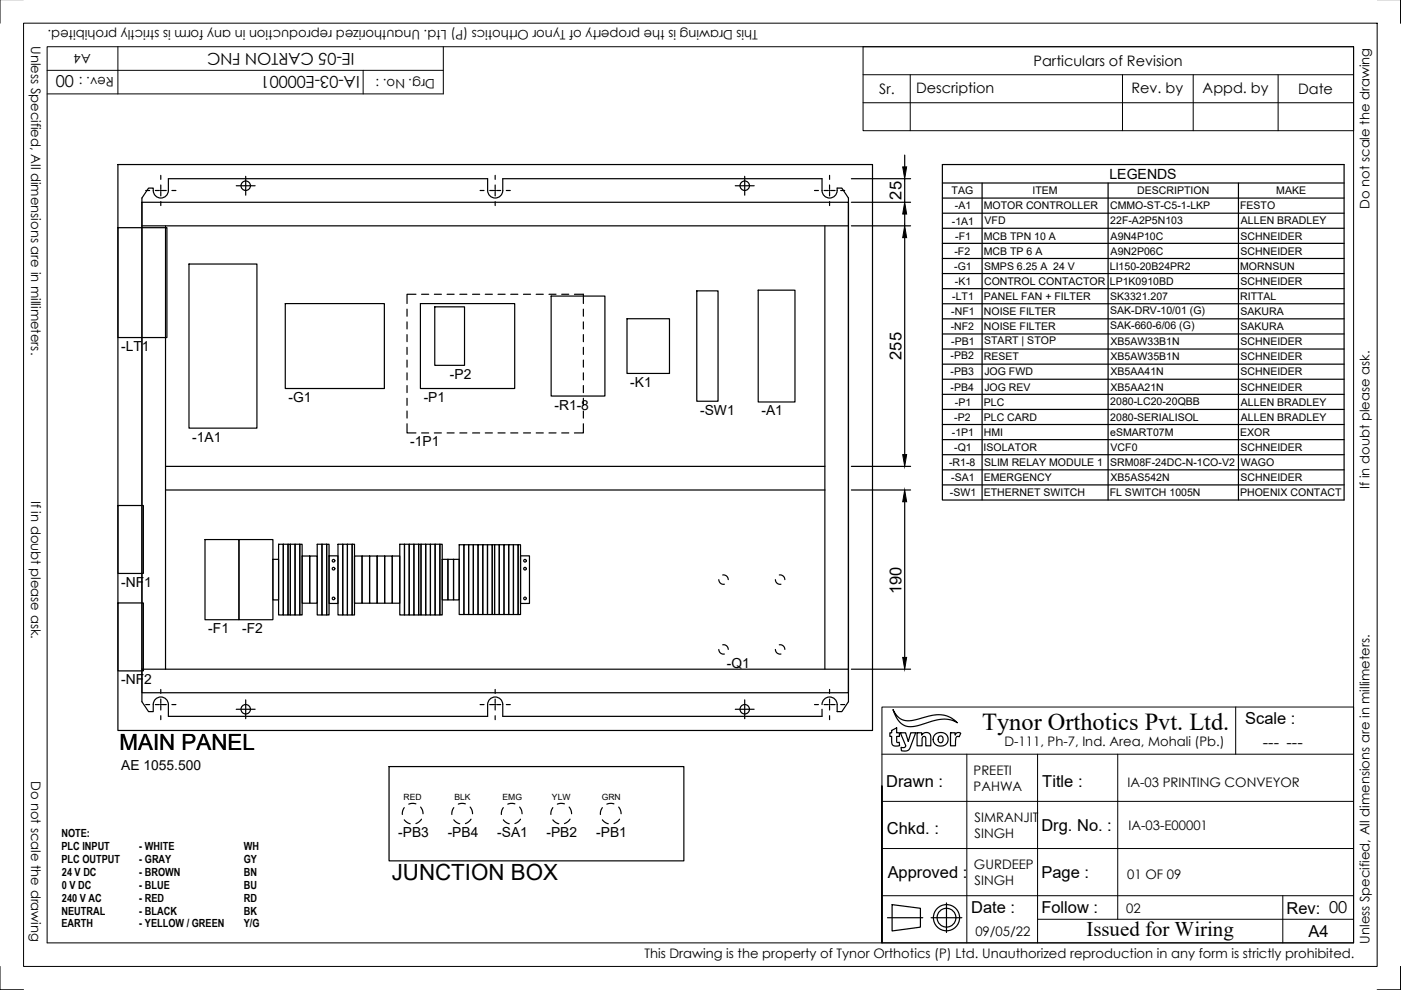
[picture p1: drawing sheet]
<svg xmlns="http://www.w3.org/2000/svg" width="297mm" height="210mm" viewBox="0 0 297 210" stroke-linecap="round" stroke-linejoin="round" font-family="sans-serif">
<!-- layer: 0 -->
<g fill="none" stroke="#000" stroke-width=".25">
<path d="M25 34.9h160v120h-160zM25 48.3h10.4v23.3h-10.4zM30.1 42.9h149.8v104h-149.8zM30.1 47.9h149.8M35.1 47.9v94M40.1 56h14.4v34.8h-14.4zM174.9 47.9v94M60.5 64.4h21v18h-21zM89.1 64.4h20v18h-20zM92.2 65.1h6.3v12.4h-6.3zM116.9 62.8h11.3v21.2h-11.3zM132.9 67.6h9v11.6h-9z"/>
<path d="M147.7 61.7h4.5v23.4h-4.5zM160.8 61.5h7.8v23.7h-7.8zM35.1 98.9h139.8M25 107.2h5.4v14.4h-5.4zM35.1 103.9h139.8M43.5 114.4h7.2v17h-7.2zM50.7 114.4h7.2v17h-7.2zM57.9 118.6h1.2v8.6h-1.2zM59.1 115.4h1v15h-1zM60.1 115.4h1v15h-1zM61.1 115.4h.5v15h-.5zM61.6 115.4h1v15h-1z"/>
<path d="M62.6 115.4h1v15h-1zM63.6 115.4h.5v15h-.5zM64.1 117.9h1.6v10h-1.6zM65.7 117.9h1.6v10h-1.6zM67.3 115.4h1v15h-1zM68.3 115.4h1v15h-1zM69.3 115.4h.5v15h-.5zM69.8 117.8h1.9v10.1h-1.9zM71.7 115.4h1v15h-1zM72.7 115.4h1v15h-1zM73.7 115.4h1v15h-1zM74.7 115.4h.5v15h-.5z"/>
<path d="M75.2 117.9h1.6v10h-1.6zM76.8 117.9h1.6v10h-1.6zM78.4 117.9h1.6v10h-1.6zM80 117.9h1.6v10h-1.6zM81.6 117.9h1.6v10h-1.6zM83.2 117.9h1.6v10h-1.6zM84.8 115.4h1v15h-1zM85.8 115.4h1v15h-1zM86.8 115.4h1v15h-1zM87.8 115.4h1v15h-1zM88.8 115.4h.5v15h-.5zM89.3 115.4h1v15h-1z"/>
<path d="M90.3 115.4h1v15h-1zM91.3 115.4h1v15h-1zM92.3 115.4h1v15h-1zM93.3 115.4h.5v15h-.5zM93.8 118.6h1.2v8.6h-1.2zM95 118.6h1.2v8.6h-1.2zM96.2 118.6h1.2v8.6h-1.2zM97.4 115.5h1v14.8h-1zM98.4 115.5h1v14.8h-1zM99.4 115.5h1v14.8h-1zM100.4 115.5h1v14.8h-1zM101.4 115.5h1v14.8h-1z"/>
<path d="M102.4 115.5h1v14.8h-1zM103.4 115.5h1v14.8h-1zM104.4 115.5h.5v14.8h-.5zM104.9 115.5h1v14.8h-1zM105.9 115.5h1v14.8h-1zM106.9 115.5h1v14.8h-1zM107.9 115.5h1v14.8h-1zM108.9 115.5h1v14.8h-1zM109.9 115.5h.5v14.8h-.5zM110.4 117.8h1.9v10.1h-1.9zM25 127.8h5.4v14.4h-5.4zM30.1 141.9h149.8"/>
<path d="M174.3 149.4a1.6 1.6 0 0 1 1.6-1.6 1.6 1.6 0 0 1 1.6 1.6v1.5h1l1.4-2.1v-106.8l-1.4-2.1h-1a1.64 1.64 0 0 1-1.3 2.1 1.64 1.64 0 0 1-1.9-1.6v-2.5h-67.7v2.5a1.6 1.6 0 0 1-1.6 1.6 1.6 1.6 0 0 1-1.6-1.6v-2.5h-67.7v2.5a1.64 1.64 0 0 1-1.9 1.6 1.64 1.64 0 0 1-1.3-2.1h-1l-1.4 2.1v106.8l1.4 2.1h1a2.8 2.8 0 0 1 .5-2.7 1.6 1.6 0 0 1 1.7-.3 1.6 1.6 0 0 1 1 1.5v2.5h67.7v-2.5a1.6 1.6 0 0 1 1.6-1.6 1.6 1.6 0 0 1 1.6 1.6v2.5h67.7v-1.5M189.1 154.9l1-.6v.8a.17 .17 0 0 0 0 .2 .17 .17 0 0 0 .2 .1h.4v.7h-.4a.19 .19 0 0 0-.2 .1 .19 .19 0 0 0 0 .2v.9l.2 .1a.22 .22 0 0 1 .3 0 .22 .22 0 0 1 .1 .3v.3a1.05 1.05 0 0 1-1.3 .1 1.05 1.05 0 0 1-.3-1.3l-.1-.7a.23 .23 0 0 1-.3 0 .23 .23 0 0 1 0-.3l.1-.4a.29 .29 0 0 0 .3-.2 .29 .29 0 0 0 0-.3zM189.4 150.5a3.6 3.6 0 0 0 4.8 2.1l.6-.2a9.4 9.4 0 0 1 5.8-.6l1.3 .6 1.1 .8a6.8 6.8 0 0 0-6.3 0l-2.2 .7a3.7 3.7 0 0 1-4.9-2.8zM190.9 155.4h.1M190.9 155.4h1.1l.6 1.8 .5-1.8h1l-1.1 2.9a1.27 1.27 0 0 1-1.9 .8v-.6a.6 .6 0 0 0 .9-.4zM194.4 155.4h.1M194.4 155.4h.7a.23 .23 0 0 1 .3-.1 .23 .23 0 0 1 0 .4v.1l.6-.4 .5-.1a1.21 1.21 0 0 1 .8 1.6v.9a.22 .22 0 0 1 0 .3 .22 .22 0 0 1-.3 0h-.4a.26 .26 0 0 1-.4 0 .26 .26 0 0 1 .1-.4v-1.1a.44 .44 0 0 0-.6-.4 .44 .44 0 0 0-.2 .6v1.3h-1.1zM198.3 155.7l1-.4a1.49 1.49 0 0 1 1.7 1.7 1.49 1.49 0 0 1-2.2 1.1l-.4-.2a1.48 1.48 0 0 1-.1-2.2zM199.1 156.2a.59 .59 0 0 1 .7 0 .59 .59 0 0 1 .1 .8 .55 .55 0 0 1-.7 .4 .55 .55 0 0 1-.3-.7zM201.5 155.4h.1M201.5 155.4h1v.4l.3-.4 .4-.1a.31 .31 0 0 1 .4 .1 .31 .31 0 0 1-.1 .4 .35 .35 0 0 1-.1 .4 .35 .35 0 0 1-.4 0l-.4 .4v1.3a.2 .2 0 0 1 0 .3 .2 .2 0 0 1-.3-.1h-.4a.27 .27 0 0 1-.4 0 .27 .27 0 0 1 0-.4zM82.5 162.5h62.5v20h-62.5z"/>
<path d="M188.2 194.6h7.4M189.1 191.8l6 .8v4l-6 .8zM197.4 194.6h6.5M200.7 191.4v6.3"/>
<circle cx="52.1" cy="39.4" r="1"/>
<circle cx="157.9" cy="39.4" r="1"/>
<circle cx="70.7" cy="118.9" r=".28"/>
<circle cx="111.3" cy="118.9" r=".28"/>
<circle cx="70.7" cy="120.6" r=".28"/>
<circle cx="70.7" cy="126.9" r=".28"/>
<circle cx="111.3" cy="120.6" r=".28"/>
<circle cx="111.3" cy="126.9" r=".28"/>
<circle cx="52.1" cy="150.4" r="1"/>
<circle cx="157.9" cy="150.4" r="1"/>
<circle cx="200.7" cy="194.6" r="2.78"/>
<circle cx="200.7" cy="194.6" r="2"/>
</g>
<!-- layer: Thin -->
<g fill="none" stroke="#000" stroke-width=".21">
<path d="M0 -.1v5M297 -.1v5M5 4.9h287v200h-287zM10 9.9h277v190h-277zM10 14.9h84M25 9.9v10M77 14.9v5M94 9.9v10h-84M187 149.9h100v50h-100zM187 159.9h100M205 159.9v40M220 159.9v40"/>
<path d="M237 159.9v35M262 149.9v10M187 169.9h100M187 179.9h100M187 199.9v-33.3v33.3M187 189.9h100M220 194.9h67M272 189.9v10M0 204.9v5h5h-5M292 209.9h5v-5v5z"/>
</g>
<!-- layer: Text -->
<path d="M183 9.9h104v17.8h-104zM183 15.8h104M193 15.8v11.9M238 15.8v11.9M253 15.8v11.9M271 15.8v11.9M183 21.8h104" fill="none" stroke="#000" stroke-width=".21"/>
<!-- layer: Tags -->
<g fill="none" stroke="#000" stroke-width=".25">
<path d="M199.8 34.9h85.2v71.1h-85.2zM199.8 38.8h85.2M208.2 38.8v67.2M234.9 38.8v67.2M262.6 38.8v67.2M199.8 42h85.2M199.8 45.2h85.2M199.8 48.4h85.2M199.8 51.6h85.2M199.8 54.8h85.2M199.8 58h85.2M199.8 61.2h85.2"/>
<path d="M199.8 64.4h85.2M199.8 67.6h85.2M199.8 70.8h85.2M199.8 74h85.2M199.8 77.2h85.2M199.8 80.4h85.2M199.8 83.6h85.2M199.8 86.8h85.2M199.8 90h85.2M199.8 93.2h85.2M199.8 96.4h85.2M199.8 99.6h85.2"/>
<path d="M199.8 102.8h85.2"/>
</g>
<!-- layer: Dashed -->
<g fill="none" stroke="#000" stroke-width=".25">
<path d="M34.1 37.2v.8M34.1 39.2v.9M50.1 39.4h1.8M52 39.4h.2M52.1 37.4v1.8M52.1 39.3v.2M52.1 39.6v1.8M52.3 39.4h1.8M105 37.2v.8M105 39.2v.9M155.9 39.4h1.8M157.8 39.4h.2"/>
<path d="M157.9 37.4v1.8M157.9 39.3v.2M157.9 39.6v1.8M158.1 39.4h1.8M175.9 37.2v.8M175.9 39.2v.9M30.9 40.4h.8M32.9 40.4h.9M33.9 40.4h.4M34.1 40.2v.3M34.1 40.7v.8M34.1 42.7v.9"/>
<path d="M34.4 40.4h.9M36.4 40.4h.9M101.8 40.4h.8M103.8 40.4h.9M104.8 40.4h.3M105 40.2v.3M105 40.7v.8M105 42.7v.9M105.3 40.4h.9M107.3 40.4h.9M172.7 40.4h.8M174.7 40.4h.9"/>
<path d="M175.7 40.4h.3M175.9 40.2v.3M175.9 40.7v.8M175.9 42.7v.9M176.2 40.4h.8M178.2 40.4h.9M86.3 65.5v1.5M86.3 68.2v1.5M86.3 70.9v1.5M86.3 73.6v1.5M86.3 76.3v1.5M86.3 79.1v1.4"/>
<path d="M88.2 62.4h-1.9v2M89.4 62.4h1.5M92.1 62.4h1.5M94.8 62.4h1.5M97.5 62.4h1.5M100.2 62.4h1.5M102.9 62.4h1.5M105.6 62.4h1.5M108.3 62.4h1.5M111 62.4h1.5M113.7 62.4h1.5M116.4 62.4h1.5"/>
<path d="M119.1 62.4h1.5M121.8 62.4h1.9v2M123.7 65.5v1.5M123.7 68.2v1.5M123.7 70.9v1.5M123.7 73.6v1.5M123.7 76.3v1.5M123.7 79.1v1.4M86.3 89.8v2h1.9M86.3 81.7v1.5M86.3 84.4v1.6M86.3 87.1v1.5"/>
<path d="M89.4 91.8h1.5M92.1 91.8h1.5M94.8 91.8h1.5M97.5 91.8h1.5M100.2 91.8h1.5M102.9 91.8h1.5M105.6 91.8h1.5M108.3 91.8h1.5M111 91.8h1.5M113.7 91.8h1.5M116.4 91.8h1.5M119.1 91.8h1.5"/>
<path d="M123.7 89.8v2h-1.9M123.7 81.7v1.5M123.7 84.4v1.6M123.7 87.1v1.5M152.4 122.9a1 1 0 0 0 1.2 1M152.4 137.7a1 1 0 0 0 1.2 1M153.2 121.9a1 1 0 0 1 1.2 1M153.2 136.7a1 1 0 0 1 1.2 1M164.4 122.9a.98 .98 0 0 0 1.2 1M164.4 137.7a.98 .98 0 0 0 1.2 1M165.2 121.9a1 1 0 0 1 1.2 1M165.2 136.7a1 1 0 0 1 1.2 1"/>
<path d="M30.9 149.4h.8M32.9 149.4h.9M33.9 149.4h.4M34.1 146.2v.8M34.1 148.2v.9M34.1 149.2v.3M34.1 149.7v.8M34.1 151.7v.9M34.4 149.4h.9M36.4 149.4h.9M50.1 150.4h1.8M52 150.4h.2"/>
<path d="M52.1 148.4v1.8M52.1 150.3v.2M52.1 150.6v1.8M52.3 150.4h1.8M101.8 149.4h.8M103.8 149.4h.9M104.8 149.4h.3M105 146.2v.8M105 148.2v.9M105 149.2v.3M105 149.7v.8M105 151.7v.9"/>
<path d="M105.3 149.4h.9M107.3 149.4h.9M155.9 150.4h1.8M157.8 150.4h.2M157.9 148.4v1.8M157.9 150.3v.2M157.9 150.6v1.8M158.1 150.4h1.8M172.7 149.4h.8M174.7 149.4h.9M175.7 149.4h.3M175.9 146.2v.8"/>
<path d="M175.9 148.2v.9M175.9 149.2v.3M175.9 149.7v.8M175.9 151.7v.9M176.2 149.4h.8M178.2 149.4h.9M85.7 171.2l-.3 .7-.1 .8M85.7 173.8l.5 .5 .8 .4M88.2 170.4l-.9-.1-.6 .2M89.2 171.1l.3 .6 .2 .8M89.4 173.7l-.6 .6-.6 .3M96.2 171.2l-.3 .7-.1 .8"/>
<path d="M96.2 173.8l.5 .5 .8 .4M98.7 170.4l-.9-.1-.6 .2M99.7 171.1l.3 .6 .2 .8M99.9 173.7l-.6 .6-.6 .3M106.7 171.2l-.3 .7-.1 .8M106.7 173.8l.5 .5 .8 .4M109.2 170.4l-.9-.1-.6 .2M110.2 171.1l.3 .6 .2 .8M110.4 173.7l-.6 .6-.6 .3M117.2 171.2l-.3 .7-.1 .8M117.2 173.8l.5 .5 .8 .4M119.7 170.4l-.9-.1-.6 .2"/>
<path d="M120.7 171.1l.3 .6 .2 .8M120.9 173.7l-.6 .6-.6 .3M127.7 171.2l-.3 .7-.1 .8M127.7 173.8l.5 .5 .8 .4M130.2 170.4l-.9-.1-.6 .2M131.2 171.1l.3 .6 .2 .8M131.4 173.7l-.6 .6-.6 .3"/>
</g>
<!-- layer: DIM -->
<path d="M180.5 37.9h12.6M191.8 32.9v2.5M191.8 37.9v5M180.5 42.9h12.6M180.5 47.9h12.6M191.8 45.4v2.5M191.8 50.4v46M180.5 98.9h12.6M180.5 103.9h12.6M191.8 106.4v33M180.5 141.9h12.6" fill="none" stroke="#000" stroke-width=".25"/>
<path d="M191.4 35.4h.8l-.4 2.5zM191.8 42.9l.4 2.5h-.8zM191.8 47.9l.4 2.5h-.8zM191.4 96.4h.8l-.4 2.5zM191.8 103.9l.4 2.5h-.8zM191.4 139.4h.8l-.4 2.5z" fill="#000" stroke="#000" stroke-width=".21"/>
<text font-size="5.2" x="208.2" y="154.8">Tynor Orthotics Pvt. Ltd.</text>
<g font-size="4.7">
<text x="25.3" y="159">MAIN PANEL</text>
<text x="83.1" y="186.7">JUNCTION BOX</text>
</g>
<text font-size="4.4" x="230.3" y="198.5">Issued for Wiring</text>
<g font-size="3.5">
<text x="75.2" y="11.2" transform="rotate(-180 75.2 11.2)">IE-05 CARTON FNC</text>
<text x="76.3" y="16.2" transform="rotate(-180 76.3 16.2)">IA-03-E00001</text>
<text x="11.8" y="18.5">00</text>
<text x="191.1" y="42.3" transform="rotate(-90 191.1 42.3)">25</text>
<text x="191.1" y="76.3" transform="rotate(-90 191.1 76.3)">255</text>
<text x="191.1" y="125.9" transform="rotate(-90 191.1 125.9)">190</text>
<text x="264" y="153.5">Scale :</text>
<text x="267.7" y="158.7">--- ---</text>
<text x="187.9" y="166.8">Drawn :</text>
<text x="221" y="166.8">Title :</text>
<text x="188" y="176.8">Chkd. :</text>
<text x="220.8" y="176.1">Drg. No. :</text>
<text x="188.2" y="186.1">Approved :</text>
<text x="220.8" y="186.1">Page :</text>
<text x="205.9" y="193.6">Date :</text>
<text x="220.8" y="193.6">Follow :</text>
<text x="272.8" y="193.8">Rev: 00</text>
<text x="277.4" y="198.7">A4</text>
</g>
<g font-size="3.1">
<text x="219.1" y="14">Particulars of Revision</text>
<text x="186.4" y="19.9">Sr.</text>
<text x="194.2" y="19.7">Description</text>
<text x="239.9" y="19.6">Rev. by</text>
<text x="255" y="19.6">Appd. by</text>
<text x="275.2" y="19.9">Date</text>
</g>
<text font-size="3" x="235.2" y="37.9">LEGENDS</text>
<g font-size="2.9">
<text x="25.7" y="74.4">-LT1</text>
<text x="95.4" y="80.3">-P2</text>
<text x="133.6" y="82">-K1</text>
<text x="61.2" y="85.3">-G1</text>
<text x="89.8" y="85.2">-P1</text>
<text x="117.5" y="86.8">-R1-8</text>
<text x="148.4" y="88">-SW1</text>
<text x="161.4" y="88.1">-A1</text>
<text x="40.8" y="93.6">-1A1</text>
<text x="87" y="94.7">-1P1</text>
<text x="25.7" y="124.4">-NF1</text>
<text x="44.2" y="134.3">-F1</text>
<text x="51.4" y="134.3">-F2</text>
<text x="154.1" y="141.6">-Q1</text>
<text x="25.7" y="145.1">-NF2</text>
<text x="25.7" y="163.3">AE 1055.500</text>
<text x="84.4" y="177.5">-PB3</text>
<text x="94.9" y="177.5">-PB4</text>
<text x="105.4" y="177.6">-SA1</text>
<text x="115.9" y="177.5">-PB2</text>
<text x="126.4" y="177.5">-PB1</text>
</g>
<g font-size="2.8">
<text x="6.6" y="9.7" transform="rotate(90 6.6 9.7)">Unless Specified, All dimensions are in millimeters.</text>
<text x="19.3" y="11.4" transform="rotate(-180 19.3 11.4)">A4</text>
<text x="160.7" y="6.5" transform="rotate(-180 160.7 6.5)">This Drawing is the property of Tynor Orthotics (P) Ltd. Unauthorized reproduction in any form is strictly prohibited.</text>
<text x="24.2" y="16.4" transform="rotate(-180 24.2 16.4)">Rev. :</text>
<text x="92.2" y="16.7" transform="rotate(-180 92.2 16.7)">Drg. No. :</text>
<text x="290.4" y="44.3" transform="rotate(-90 290.4 44.3)">Do not scale the drawing</text>
<text x="6.6" y="106.2" transform="rotate(90 6.6 106.2)">If in doubt please ask.</text>
<text x="290.4" y="103.7" transform="rotate(-90 290.4 103.7)">If in doubt please ask.</text>
<text x="213" y="158.2">D-111, Ph-7, Ind. Area, Mohali (Pb.)</text>
<text x="6.6" y="165.6" transform="rotate(90 6.6 165.6)">Do not scale the drawing</text>
<text x="206.4" y="164.3">PREETI</text>
<text x="206.4" y="167.6">PAHWA</text>
<text x="239.1" y="166.8">IA-03 PRINTING CONVEYOR</text>
<text x="206.6" y="174.3">SIMRANJIT</text>
<text x="206.6" y="177.7">SINGH</text>
<text x="239.3" y="176">IA-03-E00001</text>
<text x="206.5" y="184.3">GURDEEP</text>
<text x="206.6" y="187.7">SINGH</text>
<text x="239" y="186.4">01 OF 09</text>
<text x="238.8" y="193.6">02</text>
<text x="136.7" y="203.2">This Drawing is the property of Tynor Orthotics (P) Ltd. Unauthorized reproduction in any form is strictly prohibited.</text>
<text x="206.8" y="198.4">09/05/22</text>
<text x="290.4" y="200.1" transform="rotate(-90 290.4 200.1)">Unless Specified, All dimensions are in millimeters.</text>
</g>
<g font-size="2.4">
<text x="13" y="177.5">NOTE:</text>
<text x="13" y="180.2">PLC INPUT</text>
<text x="13" y="183">PLC OUTPUT</text>
<text x="13.1" y="185.7">24 V DC</text>
<text x="29.5" y="180.2">- WHITE</text>
<text x="29.5" y="183">- GRAY</text>
<text x="29.5" y="185.7">- BROWN</text>
<text x="51.7" y="180.2">WH</text>
<text x="51.7" y="183">GY</text>
<text x="51.7" y="185.7">BN</text>
<text x="13.1" y="188.4">0 V DC</text>
<text x="13.1" y="191.2">240 V AC</text>
<text x="29.5" y="188.4">- BLUE</text>
<text x="29.5" y="191.2">- RED</text>
<text x="51.7" y="188.4">BU</text>
<text x="51.7" y="191.2">RD</text>
<text x="13" y="193.9">NEUTRAL</text>
<text x="13" y="196.6">EARTH</text>
<text x="29.5" y="193.9">- BLACK</text>
<text x="29.5" y="196.6">- YELLOW / GREEN</text>
<text x="51.7" y="193.9">BK</text>
<text x="51.7" y="196.6">Y/G</text>
</g>
<g font-size="2.2">
<text x="201.8" y="41.2">TAG</text>
<text x="218.9" y="41.2">ITEM</text>
<text x="241.1" y="41.2">DESCRIPTION</text>
<text x="270.6" y="41.2">MAKE</text>
<text x="201.8" y="47.6">-1A1</text>
<text x="202.4" y="44.4">-A1</text>
<text x="208.6" y="44.4">MOTOR CONTROLLER</text>
<text x="208.8" y="47.6">VFD</text>
<text x="235.4" y="44.4">CMMO-ST-C5-1-LKP</text>
<text x="235.4" y="47.6">22F-A2P5N103</text>
<text x="262.9" y="44.4">FESTO</text>
<text x="263.1" y="47.6">ALLEN BRADLEY</text>
<text x="202.4" y="54">-F2</text>
<text x="202.5" y="50.8">-F1</text>
<text x="208.6" y="50.8">MCB TPN 10 A</text>
<text x="208.6" y="54">MCB TP 6 A</text>
<text x="235.5" y="50.8">A9N4P10C</text>
<text x="235.5" y="54">A9N2P06C</text>
<text x="263" y="50.8">SCHNEIDER</text>
<text x="263" y="54">SCHNEIDER</text>
<text x="202.3" y="57.2">-G1</text>
<text x="208.7" y="57.2">SMPS 6.25 A 24 V</text>
<text x="235.3" y="57.2">LI150-20B24PR2</text>
<text x="262.9" y="57.2">MORNSUN</text>
<text x="201.9" y="63.6">-LT1</text>
<text x="202.4" y="60.4">-K1</text>
<text x="208.6" y="63.6">PANEL FAN + FILTER</text>
<text x="208.7" y="60.4">CONTROL CONTACTOR</text>
<text x="235.3" y="60.4">LP1K0910BD</text>
<text x="235.4" y="63.6">SK3321.207</text>
<text x="262.9" y="63.6">RITTAL</text>
<text x="263" y="60.4">SCHNEIDER</text>
<text x="201.6" y="70">-NF2</text>
<text x="201.7" y="66.8">-NF1</text>
<text x="208.6" y="66.8">NOISE FILTER</text>
<text x="208.6" y="70">NOISE FILTER</text>
<text x="235.4" y="66.6">SAK-DRV-10/01 (G)</text>
<text x="235.4" y="69.8">SAK-660-6/06 (G)</text>
<text x="263" y="66.8">SAKURA</text>
<text x="263" y="70">SAKURA</text>
<text x="201.5" y="76.2">-PB2</text>
<text x="201.7" y="73.2">-PB1</text>
<text x="208.6" y="76.4">RESET</text>
<text x="208.7" y="73">START | STOP</text>
<text x="235.5" y="73.2">XB5AW33B1N</text>
<text x="235.5" y="76.4">XB5AW35B1N</text>
<text x="263" y="73.2">SCHNEIDER</text>
<text x="263" y="76.4">SCHNEIDER</text>
<text x="201.5" y="79.6">-PB3</text>
<text x="201.5" y="82.8">-PB4</text>
<text x="208.7" y="79.6">JOG FWD</text>
<text x="208.7" y="82.8">JOG REV</text>
<text x="235.5" y="79.6">XB5AA41N</text>
<text x="235.5" y="82.8">XB5AA21N</text>
<text x="263" y="79.6">SCHNEIDER</text>
<text x="263" y="82.8">SCHNEIDER</text>
<text x="202.3" y="89.2">-P2</text>
<text x="202.4" y="86">-P1</text>
<text x="208.6" y="86">PLC</text>
<text x="208.6" y="89.2">PLC CARD</text>
<text x="235.4" y="86">2080-LC20-20QBB</text>
<text x="235.4" y="89.2">2080-SERIALISOL</text>
<text x="263.1" y="86">ALLEN BRADLEY</text>
<text x="263.1" y="89.2">ALLEN BRADLEY</text>
<text x="201.8" y="92.4">-1P1</text>
<text x="202.3" y="95.6">-Q1</text>
<text x="208.6" y="95.6">ISOLATOR</text>
<text x="208.6" y="92.4">HMI</text>
<text x="235.4" y="92.4">eSMART07M</text>
<text x="235.5" y="95.6">VCF0</text>
<text x="262.9" y="92.4">EXOR</text>
<text x="263" y="95.6">SCHNEIDER</text>
<text x="201.2" y="98.8">-R1-8</text>
<text x="208.7" y="98.8">SLIM RELAY MODULE 1</text>
<text x="235.4" y="98.8">SRM08F-24DC-N-1CO-V2</text>
<text x="263.1" y="98.8">WAGO</text>
<text x="201.4" y="105.2">-SW1</text>
<text x="201.7" y="102">-SA1</text>
<text x="208.6" y="102">EMERGENCY</text>
<text x="208.6" y="105.2">ETHERNET SWITCH</text>
<text x="235.3" y="105.2">FL SWITCH 1005N</text>
<text x="235.5" y="102">XB5AS542N</text>
<text x="262.9" y="105.2">PHOENIX CONTACT</text>
<text x="263" y="102">SCHNEIDER</text>
</g>
<g font-size="1.8">
<text x="85.6" y="169.6">RED</text>
<text x="96.3" y="169.6">BLK</text>
<text x="106.6" y="169.6">EMG</text>
<text x="117" y="169.6">YLW</text>
<text x="127.6" y="169.6">GRN</text>
</g>
</svg>
